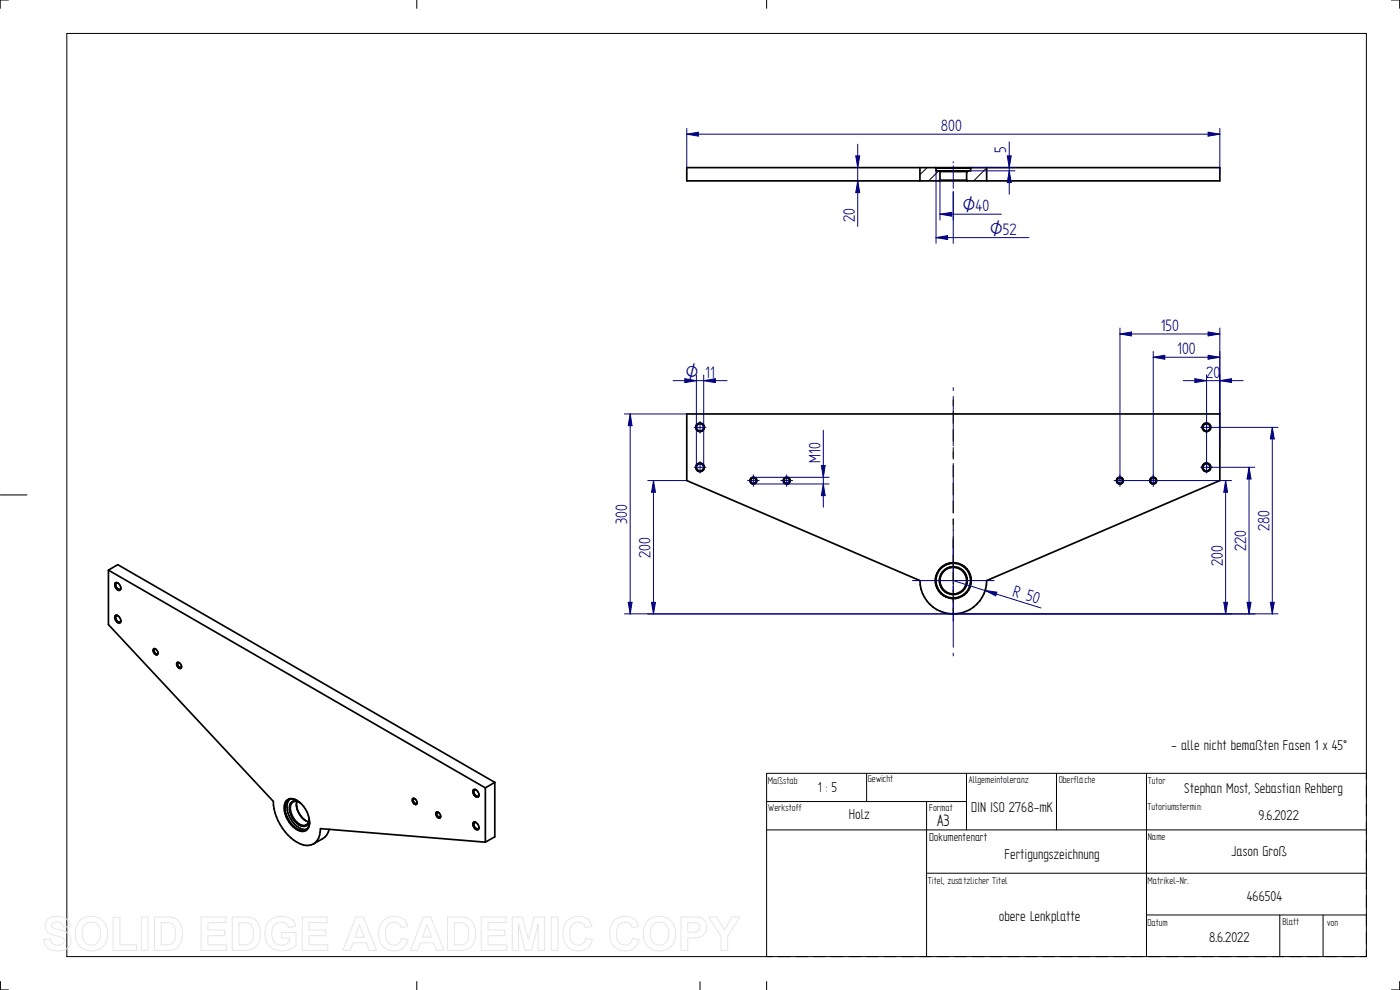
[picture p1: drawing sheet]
<svg xmlns="http://www.w3.org/2000/svg" width="420mm" height="297mm" viewBox="0 0 420 297" stroke-linecap="round" stroke-linejoin="round" font-family="sans-serif">
<g fill="none" stroke="#000" stroke-width=".3">
<path d="M.1 0h2.5M20.1 10h390v277h-390zM125.1 0v2.5M230.1 0v2.5M417.6 0h2.5v2.5M286.1 119.9v1.8M286.1 123.5v3.6M286.1 128.9v3.5M286.1 134.3v3.5M286.1 139.6v3.5M.1 148.5h8M225.1 144.5a.99 .99 0 0 1 .9-1.3 .99 .99 0 0 1 1.1 1.1 .99 .99 0 0 1-1.3 .9"/>
<path d="M235.2 144.5a.99 .99 0 0 1 .8-1.3 .99 .99 0 0 1 1.1 1.1 .99 .99 0 0 1-1.3 .9M286.1 145v3.5M286.1 150.3v3.5M286.1 155.7v3.5M335.1 144.5a1 1 0 0 1 .9-1.3 1 1 0 0 1 1.1 1.1 1 1 0 0 1-1.3 .9M345.1 144.5a.99 .99 0 0 1 .9-1.3 .99 .99 0 0 1 1.1 1.1 .99 .99 0 0 1-1.2 .9M286.1 161v3.5M286.1 166.4v3.5M286.1 171.7v3.6M286.1 177.1v3.5M286.1 182.5v1.7M260.1 232v8.5"/>
<path d="M290.1 232v17M317.1 232v17M344.1 232v55M410.1 232h-180v55M230.1 240.5h60M230.1 249h180M278.1 240.5v46.5M278.1 262h132M344.1 274.5h66M384.1 274.5v12.5M397.1 274.5v12.5M.1 297h2.5"/>
<path d="M125.1 294.5v2.5M210.1 294.6v2.5M230.1 294.5v2.5M420.1 294.5v2.5h-2.5"/>
</g>
<path d="M.1 0h420v297h-420" fill="none" stroke="#fff" stroke-width=".51"/>
<g fill="none" stroke="#000" stroke-width=".51">
<path d="M206.1 124.2h160v20l-70 30a10 10 0 0 1-10 10 10 10 0 0 1-10-10l-70-30z"/>
<circle cx="210.1" cy="128.2" r="1.1"/>
<circle cx="210.1" cy="128.2" r="1.3"/>
<circle cx="362.1" cy="128.2" r="1.3"/>
<circle cx="362.1" cy="128.2" r="1.11"/>
<circle cx="210.1" cy="140.2" r="1.31"/>
<circle cx="210.1" cy="140.2" r="1.09"/>
<circle cx="226.1" cy="144.2" r=".84"/>
<circle cx="226.1" cy="144.2" r="1.04"/>
<circle cx="236.1" cy="144.2" r=".84"/>
<circle cx="236.1" cy="144.2" r="1.04"/>
<circle cx="336.1" cy="144.2" r=".84"/>
<circle cx="336.1" cy="144.2" r="1.04"/>
<circle cx="346.1" cy="144.2" r="1.04"/>
<circle cx="346.1" cy="144.2" r=".85"/>
<circle cx="362.1" cy="140.2" r="1.31"/>
<circle cx="362.1" cy="140.2" r="1.1"/>
<circle cx="286.1" cy="174.2" r="5.2"/>
<circle cx="286.1" cy="174.2" r="4"/>
<circle cx="286.1" cy="174.2" r="5.4"/>
<circle cx="286.1" cy="174.2" r="4.2"/>
</g>
<g fill="none" stroke="#000080" stroke-width=".3">
<path d="M286.1 116.3v.9M286.1 119v14.8M208.4 128.2h3.5M210.1 126.4v3.6M210.1 138.5v3.4M286.1 135.6v1.7M286.1 139.1v14.8M194.4 144.2h11.7M196.1 144.2l.6 3.5h-1.2zM208.4 140.2h3.5M286.1 155.7v1.7M286.1 159.2v35"/>
<path d="M273.8 174.2h24.6M194.4 184.2h91.7M286.1 196v.8"/>
</g>
<path d="M196.1 144.2l.6 3.5h-1.2z" fill="#000080"/>
<path d="M195.5 180.7h1.2l-.6 3.5z" fill="none" stroke="#000080" stroke-width=".3"/>
<path d="M195.5 180.7h1.2l-.6 3.5z" fill="#000080"/>
<path d="M187.4 124.2h18.7M189.1 124.2l.6 3.5h-1.2zM196.1 144.2v40M187.4 184.2h98.7" fill="none" stroke="#000080" stroke-width=".3"/>
<path d="M189.1 124.2l.6 3.5h-1.2z" fill="#000080"/>
<path d="M188.5 180.7h1.2l-.6 3.5z" fill="none" stroke="#000080" stroke-width=".3"/>
<path d="M188.5 180.7h1.2l-.6 3.5z" fill="#000080"/>
<path d="M189.1 124.2v60M362.1 140.2h14.5M374.9 140.2l.5 3.5h-1.1zM286.1 184.2h90.5" fill="none" stroke="#000080" stroke-width=".3"/>
<path d="M374.9 140.2l.5 3.5h-1.1z" fill="#000080"/>
<path d="M374.3 180.7h1.1l-.5 3.5z" fill="none" stroke="#000080" stroke-width=".3"/>
<path d="M374.3 180.7h1.1l-.5 3.5z" fill="#000080"/>
<path d="M362.1 128.2h21.5M381.8 128.2l.6 3.5h-1.2zM374.9 140.2v44M286.1 184.2h97.5" fill="none" stroke="#000080" stroke-width=".3"/>
<path d="M381.8 128.2l.6 3.5h-1.2z" fill="#000080"/>
<path d="M381.2 180.7h1.2l-.6 3.5z" fill="none" stroke="#000080" stroke-width=".3"/>
<path d="M381.2 180.7h1.2l-.6 3.5z" fill="#000080"/>
<path d="M209 112.5v27.7M211.2 114.2l3.5-.6v1.2zM211.2 112.5v27.7M381.8 128.2v56" fill="none" stroke="#000080" stroke-width=".3"/>
<path d="M211.2 114.2l3.5-.6v1.2z" fill="#000080"/>
<path d="M205.5 113.6l3.5 .6-3.5 .6z" fill="none" stroke="#000080" stroke-width=".3"/>
<path d="M205.5 113.6l3.5 .6-3.5 .6z" fill="#000080"/>
<path d="M202 114.2h16.2M336.1 144.2h33.5M367.8 144.2l.6 3.5h-1.1zM286.1 184.2h83.5" fill="none" stroke="#000080" stroke-width=".3"/>
<path d="M367.8 144.2l.6 3.5h-1.1z" fill="#000080"/>
<path d="M367.3 180.7h1.1l-.6 3.5z" fill="none" stroke="#000080" stroke-width=".3"/>
<path d="M367.3 180.7h1.1l-.6 3.5z" fill="#000080"/>
<path d="M367.8 144.2v40M286.1 174.2l26.3 8.2M295.6 177.2l3.6 .5-.4 1.1z" fill="none" stroke="#000080" stroke-width=".3"/>
<path d="M295.6 177.2l3.6 .5-.4 1.1z" fill="#000080"/>
<path d="M226.1 145.2h22.7M226.1 143.2h22.7M247.1 145.2l.5 3.5h-1.1z" fill="none" stroke="#000080" stroke-width=".3"/>
<path d="M247.1 145.2l.5 3.5h-1.1z" fill="#000080"/>
<path d="M246.5 139.7h1.1l-.5 3.5z" fill="none" stroke="#000080" stroke-width=".3"/>
<path d="M246.5 139.7h1.1l-.5 3.5z" fill="#000080"/>
<g fill="none" stroke="#000080" stroke-width=".3">
<path d="M282.1 54.1v11.9M286.1 48.5v.4M286.1 49.8v6.7M286.1 57.4v8.6M282.1 64.3l3.5-.6v1.2zM247.1 129.1v23.1M360.3 128.2h3.5M362.1 126.4v3.6M362.1 138.5v3.4M224.4 144.2h3.4M226.1 142.5v3.5M234.3 144.2h3.6"/>
<path d="M236.1 142.5v3.5M334.3 144.2h3.6M336.1 142.5v3.5M344.3 144.2h3.5M346.1 142.5v3.5M360.3 140.2h3.5"/>
</g>
<path d="M278.2 50.3l-2.1 2.1M281.7 51.3l-3 3M290.7 51.3l-.6 .6M291.7 50.3l-.4 .4M296.1 50.4l-3.9 3.9" fill="none" stroke="#000" stroke-width=".3"/>
<g fill="none" stroke="#000" stroke-width=".51">
<path d="M206.1 50.3h160v4h-160zM276.1 50.3v4M280.7 50.3l.2 .2M280.9 50.5h10.4M281.9 51.3l.2 .2M282.1 51.5h8M282.1 54.1h8M282.1 54.1l-.2 .2M282.1 51.5v2.6M290.1 54.1l.2 .2M290.1 51.5v2.6M290.3 51.3l-.2 .2"/>
<path d="M291.3 50.5v.8h-10.4v-.8M291.5 50.3l-.2 .2M296.1 50.3v4"/>
</g>
<path d="M282.1 64.3l3.5-.6v1.2z" fill="#000080"/>
<path d="M280.9 51.3v21.7M286.1 57.8v15.2M280.9 71.3l3.5-.6v1.2zM282.1 64.3h18.5" fill="none" stroke="#000080" stroke-width=".3"/>
<path d="M280.9 71.3l3.5-.6v1.2z" fill="#000080"/>
<path d="M291.3 51.3h13.3M291.5 50.3h13.1M302.9 51.3l.6 3.5h-1.2zM280.9 71.3h27.9" fill="none" stroke="#000080" stroke-width=".3"/>
<path d="M302.9 51.3l.6 3.5h-1.2z" fill="#000080"/>
<path d="M302.3 46.8h1.2l-.6 3.5z" fill="none" stroke="#000080" stroke-width=".3"/>
<path d="M302.3 46.8h1.2l-.6 3.5z" fill="#000080"/>
<path d="M206.1 38.5v11.8M366.1 38.5v13.8M206.1 40.3l3.5-.6v1.2zM302.9 42.5v15.8" fill="none" stroke="#000080" stroke-width=".3"/>
<path d="M206.1 40.3l3.5-.6v1.2z" fill="#000080"/>
<path d="M362.6 39.7l3.5 .6-3.5 .6z" fill="none" stroke="#000080" stroke-width=".3"/>
<path d="M362.6 39.7l3.5 .6-3.5 .6z" fill="#000080"/>
<path d="M206.1 40.3h160M257.4 54.3l.6 3.5h-1.2z" fill="none" stroke="#000080" stroke-width=".3"/>
<path d="M257.4 54.3l.6 3.5h-1.2z" fill="#000080"/>
<path d="M256.8 46.8h1.2l-.6 3.5z" fill="none" stroke="#000080" stroke-width=".3"/>
<path d="M256.8 46.8h1.2l-.6 3.5z" fill="#000080"/>
<path d="M257.4 43.3v24.6M346.1 105.5v38.7M346.1 107.2l3.5-.6v1.2zM366.1 105.5v18.7" fill="none" stroke="#000080" stroke-width=".3"/>
<g fill="none" stroke="#000" stroke-width=".51">
<path d="M32.5 171.1l113.2 65.3M32.5 171.1l2.8-1.7 113.2 65.3M32.5 171.1v16.3l49.5 53.1a14.8 14.8 0 0 0 8.9 13 4.1 4.1 0 0 0 3.2-.3M34.6 174.9a1.42 1.42 0 0 1 1.4 .6 1.42 1.42 0 0 1 0 1.6 1.55 1.55 0 0 1-1.4-2.2zM35.4 175l-.2-.1a1.07 1.07 0 0 0-.3 1.3 1.07 1.07 0 0 0 1.3 .5l.1-.3M34.6 184.7a1.44 1.44 0 0 1 1.4 .6 1.44 1.44 0 0 1 0 1.6 1.59 1.59 0 0 1-1.4-2.2zM35.4 184.7h-.2a1.14 1.14 0 0 0-.3 1.3 1.14 1.14 0 0 0 1.1 .6l.3-.4M46.1 194.6a1.21 1.21 0 0 1 1.1 1.9 1.23 1.23 0 0 1-1.1-1.9zM46.7 194.8l-.3-.1a.92 .92 0 0 0 0 1 .92 .92 0 0 0 .9 .4l.1-.2M53.2 198.8a1.19 1.19 0 0 1 1.1 1.7 1.19 1.19 0 0 1-1.1-1.7zM53.8 198.8h-.3a.94 .94 0 0 0 0 1 .94 .94 0 0 0 .9 .4l.1-.2M86.9 239.8a5 5 0 0 0 .3 5.8 5.1 5.1 0 0 0 4.9 3.2"/>
<path d="M123.9 239.6a1.19 1.19 0 0 1 1.1 1.7 1.19 1.19 0 0 1-1.1-1.7zM124.5 239.6h-.3a.92 .92 0 0 0 0 1 .92 .92 0 0 0 .9 .4l.1-.2M142.1 237a1.42 1.42 0 0 1 1.4 .6 1.42 1.42 0 0 1 0 1.5 1.55 1.55 0 0 1-1.4-2.1zM142.9 237l-.2-.1a1.1 1.1 0 0 0-.4 1.3 1.1 1.1 0 0 0 1.2 .7l.3-.4M145.7 236.4v16.3M148.5 234.7v16.4l-2.8 1.6M148.5 234.7l-2.8 1.7M85.8 240.5a2.35 2.35 0 0 1 3.4-.3 7.6 7.6 0 0 1 3.4 8.2 2.37 2.37 0 0 1-3.9 .3 7.6 7.6 0 0 1-3.2-7.7zM88.9 241.3a6.6 6.6 0 0 0 3 5M89.1 240.5a5.7 5.7 0 0 0 3.5 6.1M89.2 240.2a2.26 2.26 0 0 0-2.7-.2 2.26 2.26 0 0 0-1 2.5 7.4 7.4 0 0 0 5.3 6.7 2.22 2.22 0 0 0 2.1-2.6M89.9 240.7a1.73 1.73 0 0 0-2.1-.1 1.73 1.73 0 0 0-.7 1.9 5.3 5.3 0 0 0 4.2 5.2 1.7 1.7 0 0 0 1.5-1.9"/>
<path d="M90.2 241a1.91 1.91 0 0 0-3.3 .5 5.9 5.9 0 0 0 4 6.4 1.9 1.9 0 0 0 1.8-2.6M98.8 248.8a4.3 4.3 0 0 1-1.9 2.8l-2.8 1.6M131 243.6a1.23 1.23 0 0 1 1 1.8 1.21 1.21 0 0 1-1-1.8zM131.6 243.8h-.4a.9 .9 0 0 0 .1 .9 .9 .9 0 0 0 .9 .4v-.2M142.1 246.8a1.42 1.42 0 0 1 1.4 .6 1.42 1.42 0 0 1 0 1.5 1.55 1.55 0 0 1-1.4-2.1zM142.9 246.8l-.2-.1a1.06 1.06 0 0 0-.3 1.3 1.06 1.06 0 0 0 1.3 .5l.1-.3M145.7 252.7l-49.5-4.1a5 5 0 0 1-2.1 4.6"/>
</g>
<path d="M346.1 107.2l3.5-.6v1.2z" fill="#000080"/>
<path d="M362.6 106.6l3.5 .6-3.5 .6z" fill="none" stroke="#000080" stroke-width=".3"/>
<path d="M362.6 106.6l3.5 .6-3.5 .6z" fill="#000080"/>
<path d="M336.1 98.4v45.8M366.1 98.4v25.8M336.1 100.2l3.5-.6v1.2zM346.1 107.2h20" fill="none" stroke="#000080" stroke-width=".3"/>
<path d="M336.1 100.2l3.5-.6v1.2z" fill="#000080"/>
<path d="M362.6 99.6l3.5 .6-3.5 .6z" fill="none" stroke="#000080" stroke-width=".3"/>
<path d="M362.6 99.6l3.5 .6-3.5 .6z" fill="#000080"/>
<path d="M336.1 100.2h30M358.6 113.6l3.5 .6-3.5 .6zM362.1 112.4v27.8M366.1 112.4v21.8" fill="none" stroke="#000080" stroke-width=".3"/>
<path d="M358.6 113.6l3.5 .6-3.5 .6z" fill="#000080"/>
<path d="M366.1 114.2l3.5-.6v1.2z" fill="none" stroke="#000080" stroke-width=".3"/>
<path d="M366.1 114.2l3.5-.6v1.2z" fill="#000080"/>
<path d="M355.1 114.2h18" fill="none" stroke="#000080" stroke-width=".3"/>
<g fill="none" stroke="#e6e6e6" stroke-width=".3">
<path d="M14.2 276a4.8 4.8 0 0 1 6.2 .1l.4 .9 .2 1-2 .1a1.98 1.98 0 0 0-1.5-1.4 1.98 1.98 0 0 0-2 .7 1.32 1.32 0 0 0 1.6 1.4l.5 .1a4 4 0 0 1 3.6 2.5 3.3 3.3 0 0 1-3.9 3.9 3.6 3.6 0 0 1-4.1-3.4l1.9-.2a2.26 2.26 0 0 0 1.8 1.9 2.26 2.26 0 0 0 2.4-1.1 1.29 1.29 0 0 0-1.5-1.5 4.7 4.7 0 0 1-4.1-2.3l-.1-1.3zM23.9 276.2a5 5 0 0 1 6.2-.5 5 5 0 0 1 2.1 5.7 4.9 4.9 0 0 1-6 3.8 4.9 4.9 0 0 1-3.5-6.2l.3-1.4zM25.4 277.5a2.82 2.82 0 0 1 3.4-.5 2.82 2.82 0 0 1 1.4 3.1 2.81 2.81 0 0 1-1.5 3.2 2.81 2.81 0 0 1-3.5-.9 4.9 4.9 0 0 1 .2-4.9zM33.9 275.2h2.1v8.3h5v1.7h-7.1zM42.4 275.1h2v10.1h-2zM46.3 275.1h3.7a4.3 4.3 0 0 1 4.8 5.1 4.3 4.3 0 0 1-4.6 5h-3.9zM48.4 276.8a4.7 4.7 0 0 1 3.5 .6 5 5 0 0 1-.2 5.7l-1.1 .3-2.2 .1zM60.4 275.1h7.4v1.7h-5.4v2.3h5v1.7h-5v2.7h5.6v1.7h-7.6zM69.7 275.1h3.7a4.3 4.3 0 0 1 4.7 5.1 4.3 4.3 0 0 1-4.6 5h-3.8zM71.7 276.8a4.7 4.7 0 0 1 3.6 .6 5 5 0 0 1-.2 5.7l-1.1 .3-2.3 .1zM80.9 276.2a5.3 5.3 0 0 1 7.2 .3l.7 1.4-2.1 .4a2.73 2.73 0 0 0-3.3-1.5 2.73 2.73 0 0 0-1.8 3.2 3.1 3.1 0 0 0 1.6 3.3 3.1 3.1 0 0 0 3.6-.6v-1.2h-2.3v-1.7h4.3v4a5.9 5.9 0 0 1-8.5-.6 6 6 0 0 1 .6-7zM90.7 275.1h7.5v1.7h-5.5v2.3h5.1v1.7h-5.1v2.7h5.7v1.7h-7.7z"/>
<path d="M106.8 275.1h2.2l4 10.1h-2.2l-.9-2.3h-4l-.8 2.3h-2.2zM107.9 277.5l1.4 3.7h-2.8zM114.9 276.3a4.4 4.4 0 0 1 7.5 1.6l-2 .5a2.41 2.41 0 0 0-2.8-1.6 2.41 2.41 0 0 0-1.9 2.7 3.3 3.3 0 0 0 1.7 4 2.35 2.35 0 0 0 3.2-2l1.9 .6a4.5 4.5 0 0 1-5.3 3.1 4.5 4.5 0 0 1-3.5-5l.4-2.5zM127 275.1h2.3l3.9 10.1h-2.2l-.8-2.3h-4l-.9 2.3h-2.1zM128.1 277.5l1.4 3.7h-2.7zM134.3 275.1h3.7a4.3 4.3 0 0 1 4.7 5.1 4.3 4.3 0 0 1-4.6 5h-3.8zM136.3 276.8a4.7 4.7 0 0 1 3.6 .6 5 5 0 0 1-.2 5.7l-1.1 .3-2.3 .1zM144.4 275.1h7.5v1.7h-5.4v2.3h5v1.7h-5v2.7h5.6v1.7h-7.7zM153.7 275.1h3l1.9 6.8 1.7-6.8h3.1v10.1h-1.9v-8l-2 8h-1.9l-2-8v8h-1.9zM165.4 275.1h2.1v10.1h-2.1zM170.2 276.3a4.4 4.4 0 0 1 7.5 1.6l-2 .5a2.41 2.41 0 0 0-2.8-1.6 2.41 2.41 0 0 0-1.9 2.7 3.3 3.3 0 0 0 1.7 4 2.35 2.35 0 0 0 3.2-2l1.9 .6a4.5 4.5 0 0 1-5.3 3.1 4.5 4.5 0 0 1-3.6-5l.5-2.5zM184.2 276.3a4.4 4.4 0 0 1 7.5 1.6l-2 .5a2.41 2.41 0 0 0-2.8-1.6 2.41 2.41 0 0 0-1.9 2.7 3.3 3.3 0 0 0 1.7 4 2.35 2.35 0 0 0 3.2-2l1.9 .6a4.5 4.5 0 0 1-5.3 3.1 4.5 4.5 0 0 1-3.5-5l.4-2.5z"/>
<path d="M194.4 276.2a5 5 0 0 1 6.2-.5 5 5 0 0 1 2.1 5.7 4.9 4.9 0 0 1-6.1 3.8 4.9 4.9 0 0 1-3.5-6.2l.4-1.4zM195.9 277.5a2.82 2.82 0 0 1 3.4-.5 2.82 2.82 0 0 1 1.4 3.1 2.81 2.81 0 0 1-1.6 3.2 2.81 2.81 0 0 1-3.4-.9 4.9 4.9 0 0 1 .2-4.9zM204.4 275.1h3.2a3.8 3.8 0 0 1 4.1 1.4 3.3 3.3 0 0 1-.2 3.6 3.3 3.3 0 0 1-3.2 1.3h-1.9v3.8h-2zM206.4 276.8a4.8 4.8 0 0 1 3.1 .4 1.49 1.49 0 0 1 .3 1.8 1.49 1.49 0 0 1-1.7 .7h-1.7zM212.7 275.1h2.4l2.3 4 2.3-4h2.3l-3.6 5.8v4.3h-2v-4.3z"/>
</g>
<g font-size="5.6" fill="#000080">
<text x="282.4" y="39.4">800</text>
<text x="302" y="45.8" transform="rotate(-90 302 45.8)">5</text>
<text x="256.5" y="66.7" transform="rotate(-90 256.5 66.7)">20</text>
<text x="348.3" y="99.3">150</text>
<text x="353.3" y="106.3">100</text>
<text x="211.7" y="113.3">11</text>
<text x="362" y="113.3">20</text>
<text x="246.2" y="138.9" transform="rotate(-90 246.2 138.9)">M10</text>
<text x="188.2" y="157.2" transform="rotate(-90 188.2 157.2)">300</text>
<text x="380.9" y="159.4" transform="rotate(-90 380.9 159.4)">280</text>
<text x="195.2" y="167.3" transform="rotate(-90 195.2 167.3)">200</text>
<text x="374" y="165.4" transform="rotate(-90 374 165.4)">220</text>
<text x="367" y="169.8" transform="rotate(-90 367 169.8)">200</text>
<text x="303.6" y="178.8" transform="rotate(17 303.6 178.8)">R 50</text>
</g>
<text font-size="5.6" x="281.3" y="247.7">A3</text>
<g font-size="5.4" fill="#000080">
<text x="288.9" y="63.4">O40</text>
<text x="297.1" y="70.4">O52</text>
<text x="205.7" y="113.3">O</text>
</g>
<g font-size="4.8">
<text x="351.5" y="225.2">- alle nicht bemaßten Fasen 1 x 45°</text>
<text x="245.4" y="237.6">1 : 5</text>
<text x="355.4" y="238">Stephan Most, Sebastian Rehberg</text>
<text x="254.7" y="245.9">Holz</text>
<text x="291.5" y="243.8">DIN ISO 2768-mK</text>
<text x="377.7" y="246">9.6.2022</text>
<text x="301.5" y="257.9">Fertigungszeichnung</text>
<text x="369.6" y="256.8">Jason Groß</text>
<text x="374.2" y="270.5">466504</text>
<text x="299.8" y="276.3">obere Lenkplatte</text>
<text x="362.9" y="282.6">8.6.2022</text>
</g>
<text font-size="3.9" x="278.8" y="252.5">Dokumentenart</text>
<g font-size="3.4">
<text x="230.5" y="235.2">Maßstab</text>
<text x="260.4" y="234.7">Gewicht</text>
<text x="290.8" y="234.9">Allgemeintoleranz</text>
<text x="317.7" y="234.9">Oberfläche</text>
<text x="344.5" y="235.1">Tutor</text>
<text x="230.6" y="243.2">Werkstoff</text>
<text x="278.9" y="243.4">Format</text>
<text x="344.4" y="243">Tutoriumstermin:</text>
<text x="344.5" y="252.1">Name</text>
<text x="278.5" y="265.1">Titel, zusätzlicher Titel</text>
<text x="344.4" y="265.1">Matrikel-Nr.</text>
<text x="344.4" y="277.8">Datum</text>
<text x="384.9" y="277.7">Blatt</text>
<text x="398.3" y="277.8">von</text>
</g>
</svg>
